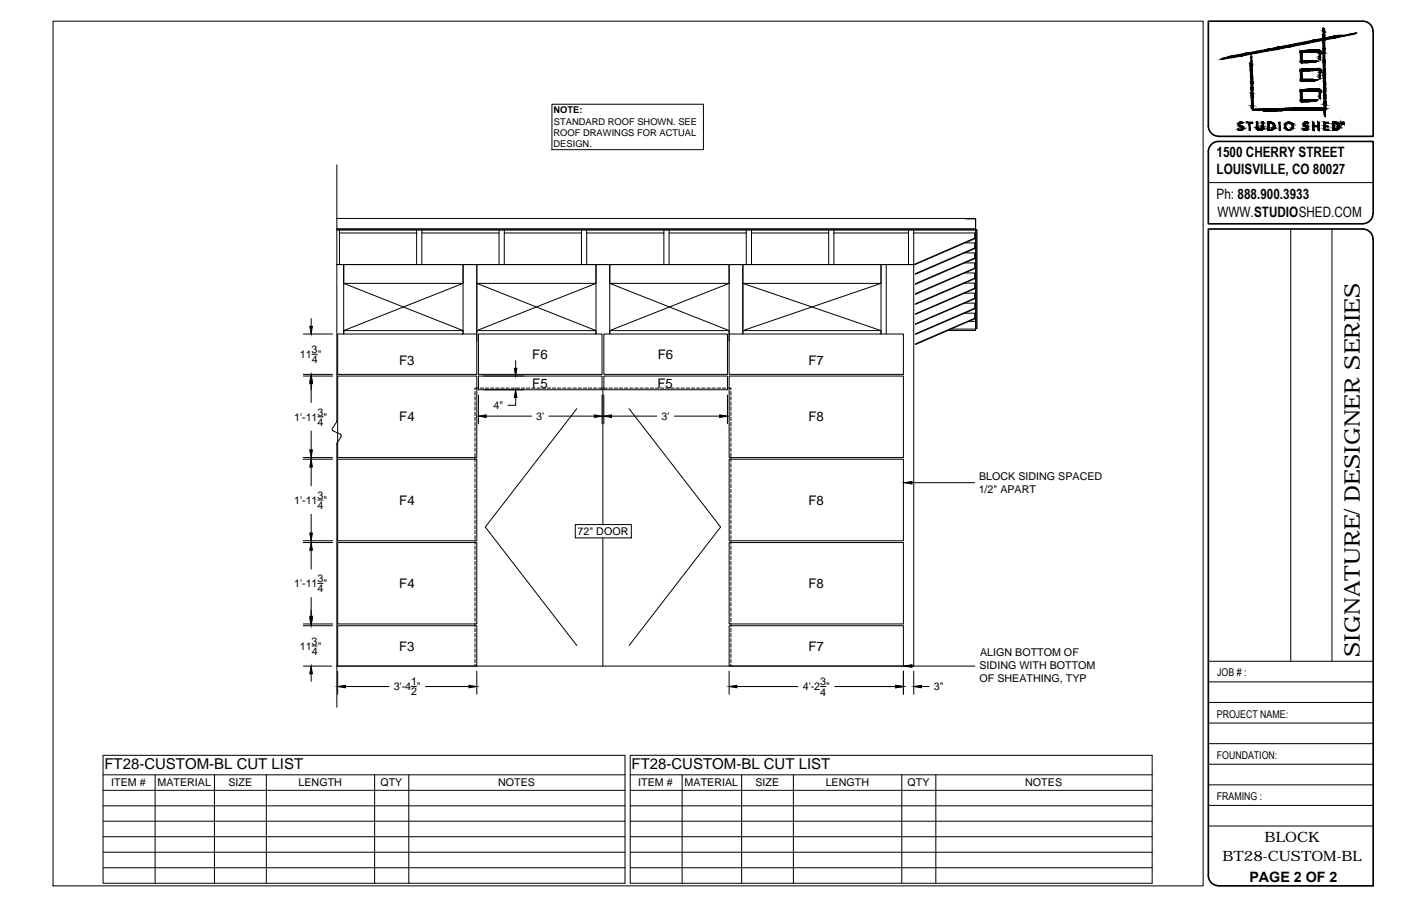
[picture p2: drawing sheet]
<svg xmlns="http://www.w3.org/2000/svg" width="432mm" height="279mm" viewBox="0 0 432 279" stroke-linecap="round" stroke-linejoin="round" font-family="sans-serif">
<!-- layer: SShed-Dims and Notes -->
<g fill="none" stroke="#000" stroke-width=".31">
<path d="M170.1 32.1h46.7v14.1h-46.7zM103.8 50.8v79l-1.4 2.6 .2 .4 2.3 1.1M95.9 98.2v2.4M93.5 116h9M93.5 115.5h9M93.5 103h9M95.9 117.8v6.3M96.2 109.2h1.6M104.1 116h42.9v25.1h-42.9zM104.1 103h42.9v12.5h-42.9zM147.5 103h38.1v12.5h-38.1zM147.5 116h38.1v4.2h-38.1z"/>
<path d="M149.1 116h12.2M158.9 111.2v2.4M186.1 103h38.1v12.5h-38.1zM186.1 116h38.1v4.2h-38.1zM224.7 116h53.7v25.1h-53.7zM224.7 103h53.7v12.5h-53.7zM95.9 132.9v5.8M97.9 128.5h1.7M103.9 136.6l-.1 81.5M104.9 133.9l.3 .6-1.3 2.2M147.5 121.8v8.9M149.1 120.2h12.2"/>
<path d="M149.8 128.3h14M158.9 122.6v2.4h-2.3M169.2 128.3h14M185.6 121.8v8.9M186.1 121.8v8.9M188.5 128.3h14M207.8 128.3h14M224.2 121.8v8.9M93.5 141.6h9M93.5 141.1h9M95.9 144v5.8M95.9 158.6v5.8"/>
<path d="M97.9 154.2h1.7M104.1 141.6h42.9v25.2h-42.9zM224.7 141.6h53.7v25.2h-53.7zM93.5 167.3h9M93.5 166.8h9M95.9 169.7v5.8M97.9 179.9h1.7M104.1 167.3h42.9v25.1h-42.9zM177.3 161.8h17.3v4.1h-17.3zM224.7 167.3h53.7v25.1h-53.7zM93.5 193h9M93.5 192.4h9"/>
<path d="M95.9 184.2v6.4M96.2 199.2h1.6M104.1 193h42.9v12.4h-42.9zM224.7 193h53.7v12.4h-53.7zM93.5 205.4h8.7M95.9 207.8v2.4M104.1 207v7.1M106.4 211.7h13.5M126.8 211.7h1.6M131.1 211.7h13.4M147 207v7.1M224.7 207v7.1"/>
<path d="M227.1 211.7h18.8M252.9 211.7h1.6M257.3 211.7h18.8M278.4 207v7.1M281.6 207v7.1M284 211.7h2.4M31.8 232.9h160.8v39.5h-160.8zM31.8 238.9h160.8M47.8 238.9v33.5M66.1 238.9v33.5M82.1 238.9v33.5M115.5 238.9v33.5"/>
<path d="M126 238.9v33.5M194.2 232.9h160.9v39.5h-160.9zM194.2 238.9h160.9M210.2 238.9v33.5M228.6 238.9v33.5M244.5 238.9v33.5M277.9 238.9v33.5M288.4 238.9v33.5M31.8 243.7h160.8M31.8 248.5h160.8M31.8 253.3h160.8M31.8 258h160.8"/>
<path d="M194.2 243.7h160.9M194.2 248.5h160.9M194.2 253.3h160.9M194.2 258h160.9M31.8 262.8h160.8M31.8 267.6h160.8M194.2 262.8h160.9M194.2 267.6h160.9"/>
</g>
<!-- layer: SShed-Hatch -->
<g fill="none" stroke="#000" stroke-width=".31">
<path d="M103.8 70.8l196.9 .1M103.8 67.4l196.9 .1M103.8 70.5h196.9M103.8 70.9h.8M104.6 71.9h23.8v9.7M104.6 70.9v10.7M104.6 70.9h25.4M128.4 70.9v1M130 71.9h23.8v9.7h1.6M130 70.9v10.7M130 70.9h25.4M153.8 70.9v1"/>
<path d="M155.4 70.9v10.7M155.4 70.9h25.4M155.4 71.9h23.8M179.2 71.9v9.7h-23.8M179.2 70.9v1M180.8 71.9h23.8v9.7h1.6M180.8 70.9v10.7M180.8 70.9h25.4M204.6 70.9v1M206.2 71.9h23.8v9.7M206.2 70.9v10.7M206.2 70.9h25.4"/>
<path d="M230 70.9v1M231.6 70.9v10.7M231.6 70.9h25.4M231.6 71.9h23.8M255.4 71.9v9.7h-23.8M255.4 70.9v1M257 70.9h24.6M257 71.9h23M257 70.9v10.7M280 71.9v9.7h1.6v-9.7M280 70.9v1M281.6 71.9h18.8v1.7l-18.5 8"/>
<path d="M281.6 70.9v1M281.6 70.9h19.1M297.3 78h3.1v1.8l-18.3 7.9M297.4 74.9h3v1.8l-18.3 7.9M300.4 79.6l-18.3 7.9M300.4 76.5l-18.3 7.9M300.4 73.4l-18.8 8.2M300.7 70.6l.4 .4M300.7 67.5l-3.2-.1h3.2v3.2l.4 .4M300.7 67.5v3.3M300.7 70.9v30.1M301 71v30.4"/>
<path d="M301.1 71v30.3l-.4-.3M105.9 81.6h36.8v5.8h-36.8zM105.9 87.4l36.8 14.6M142.7 87.4l-36.8 14.6M147 81.6h36.7v5.8h-36.7zM147 87.6v13.8M147 87.4l36.7 14.6M153.8 81.6h-50h2.1v21.4v-1h36.8v1v-21.4h4.3v23.5M179.2 81.6h25.4M183.7 87.4l-36.7 14.6M187.9 81.6h36.8v5.8h-36.8zM187.9 87.4l36.8 14.6"/>
<path d="M206.2 81.6h25.4M224.7 87.4l-36.8 14.6M229 81.6h42.5v5.8h-42.5zM229 87.4l42.5 14.6M229 87.6v13.8M255.4 81.6h24.6M271.5 87.4l-42.5 14.6M273.1 81.6v21.4M297.3 93.5h3.1v1.8l-18.3 7.8M297.3 84.2h3.1v1.8l-18.3 7.9M297.3 81.1h3.1v1.8l-18.3 7.9M297.3 87.3h3.1v1.7l-18.3 8"/>
<path d="M297.3 90.4h3.1v1.7l-18.3 7.9M297.3 96.6h3.1v1.8l-1.8 .7M298.6 99.1l-6.4 2.8M298.6 99.1h2.1M300.4 95.1l-18.3 7.9M300.4 85.8l-18.3 7.9M300.4 82.7l-18.3 7.9M300.4 88.9l-18.3 7.9M300.4 92l-18.3 7.9M300.4 98.1l-18.3 8M147 103v-1h36.7v1v-21.4h4.2v21.4v-1h36.8v1M147.5 119.7h-1.1v.5"/>
<path d="M148 119.7h1.1M149.6 119.7h1M151.2 119.7h1M152.8 119.7h1M154.4 119.7h1M155.9 119.7h1.1M157.5 119.7h1.1M159.1 119.7h1.1M160.7 119.7h1.1M162.3 119.7h1M163.9 119.7h1M165.5 119.7h1"/>
<path d="M167.1 119.7h1M168.6 119.7h1.1M170.2 119.7h1.1M171.8 119.7h1.1M173.4 119.7h1.1M175 119.7h1M176.6 119.7h1M178.2 119.7h1M179.8 119.7h1M181.3 119.7h1.1M182.9 119.7h1.1M184.5 119.7h1.1"/>
<path d="M185.8 119.7v42.1M186.1 119.7h1.1M187.7 119.7h1M189.3 119.7h1M190.9 119.7h1M192.5 119.7h1M194 119.7h1.1M195.6 119.7h1.1M197.2 119.7h1.1M198.8 119.7h1.1M200.4 119.7h1M202 119.7h1"/>
<path d="M203.6 119.7h1M205.2 119.7h1M206.7 119.7h1.1M208.3 119.7h1.1M209.9 119.7h1.1M211.5 119.7h1.1M213.1 119.7h1M214.7 119.7h1M216.3 119.7h1M217.9 119.7h1M219.4 119.7h1.1M221 119.7h1.1"/>
<path d="M222.6 119.7h1.1M224.2 119.7h1.1v.5M224.7 105.1v-23.5h4.3v21.4v-1h42.5v1v-21.4h10.1v123.8h-177.8M292.2 101.9l-10.1 4.4M293.1 101.5h7.6M300.7 101v.9h-8.5M146.4 120.7v1.1M146.4 122.3v1.1M146.4 123.9v1.1M146.4 125.5v1M146.4 127.1v1.1M146.4 128.7v1"/>
<path d="M146.4 130.3v1M146.4 131.8v1.1M146.4 133.4v1.1M146.4 135v1.1M146.4 136.6v1.1M146.4 138.2v1M146.4 139.8v1.1M177.8 126l-28.2 36.5 28.2 36.6M193.9 126l28.2 36.5-28.2 36.6M225.3 120.7v1.1M225.3 122.3v1.1M225.3 123.9v1.1"/>
<path d="M225.3 125.5v1M225.3 127.1v1.1M225.3 128.7v1M225.3 130.3v1M225.3 131.8v1.1M225.3 133.4v1.1M225.3 135v1.1M225.3 136.6v1.1M225.3 138.2v1M225.3 139.8v1.1M146.4 141.4v1M146.4 143v1"/>
<path d="M146.4 144.5v1.1M146.4 146.1v1.1M146.4 147.7v1.1M146.4 149.3v1.1M146.4 150.9v1M146.4 152.5v1.1M146.4 154.1v1M146.4 155.7v1M146.4 157.2v1.1M146.4 158.8v1.1M225.3 141.4v1M225.3 143v1"/>
<path d="M225.3 144.5v1.1M225.3 146.1v1.1M225.3 147.7v1.1M225.3 149.3v1.1M225.3 150.9v1M225.3 152.5v1.1M225.3 154.1v1M225.3 155.7v1M225.3 157.2v1.1M225.3 158.8v1.1M146.4 160.4v1.1M146.4 162v1.1"/>
<path d="M146.4 163.6v1M146.4 165.2v1.1M146.4 166.8v1M146.4 168.4v1M146.4 169.9v1.1M146.4 171.5v1.1M146.4 173.1v1.1M146.4 174.7v1.1M146.4 176.3v1M146.4 177.9v1.1M146.4 179.5v1M185.8 165.9v39.5"/>
<path d="M225.3 160.4v1.1M225.3 162v1.1M225.3 163.6v1M225.3 165.2v1.1M225.3 166.8v1M225.3 168.4v1M225.3 169.9v1.1M225.3 171.5v1.1M225.3 173.1v1.1M225.3 174.7v1.1M225.3 176.3v1M225.3 177.9v1.1"/>
<path d="M225.3 179.5v1M146.4 181.1v1M146.4 182.6v1.1M146.4 184.2v1.1M146.4 185.8v1.1M146.4 187.4v1.1M146.4 189v1M146.4 190.6v1.1M146.4 192.2v1M146.4 193.8v1M146.4 195.3v1.1M146.4 196.9v1.1"/>
<path d="M146.4 198.5v1.1M225.3 181.1v1M225.3 182.6v1.1M225.3 184.2v1.1M225.3 185.8v1.1M225.3 187.4v1.1M225.3 189v1M225.3 190.6v1.1M225.3 192.2v1M225.3 193.8v1M225.3 195.3v1.1M225.3 196.9v1.1"/>
<path d="M225.3 198.5v1.1M146.4 200.1v1.1M146.4 201.7v1M146.4 203.3v1.1M146.4 204.9v.5M225.3 200.1v1.1M225.3 201.7v1M225.3 203.3v1.1M225.3 204.9v.5"/>
</g>
<!-- layer: SShed-Dims and Notes -->
<g fill="#000" stroke="#000" stroke-width=".31">
<path d="M95.9 116l.4 2.3h-.8zM95.9 115.5l.4 2.3h-.8zM95.5 100.6h.8l-.4 2.4zM158.5 113.6h.8l-.4 2.4zM95.5 138.7h.8l-.4 2.4zM147.5 128.3l2.3-.4v.8zM158.9 120.2l.4 2.4h-.8zM183.2 127.9l2.4 .4-2.4 .4zM186.1 128.3l2.4-.4v.8zM221.8 127.9l2.4 .4-2.4 .4zM95.9 141.6l.4 2.4h-.8zM95.9 167.3l.4 2.4h-.8z"/>
<path d="M95.5 164.4h.8l-.4 2.4zM95.5 190.6h.8l-.4 2.4zM95.5 190h.8l-.4 2.4zM95.9 205.4l.4 2.4h-.8zM104.1 211.7l2.3-.4v.8zM144.5 211.3l2.5 .4-2.5 .4zM224.7 211.7l2.4-.4v.8zM276.1 211.3l2.3 .4-2.3 .4zM281.6 211.7l2.4-.4v.8z"/>
</g>
<!-- layer: SShed-Siding BLOCK -->
<path d="M278.7 148.9l2.4-.4v.8zM278.7 205.4l2.4-.4v.8z" fill="#000" stroke="#000" stroke-width=".31"/>
<path d="M281.1 148.9h19.3M281.1 205.4h19.4" fill="none" stroke="#000" stroke-width=".31"/>
<!-- layer: SShed-Titleblock -->
<g fill="none" stroke="#000" stroke-width=".31">
<path d="M16.4 6.5h354.4v266.7h-354.4zM372.4 56.3h50.8M397.8 70.6v133.3M410.5 70.6v133.3M372.4 203.9h50.8M372.4 210.3h50.8M372.4 216.6h50.8M372.4 229.3h50.8M372.4 235.7h50.8M372.4 223h50.8M372.4 248.4h50.8M372.4 242h50.8"/>
<path d="M372.4 254.7h50.8"/>
</g>
<path d="M423.2 9.7a3.2 3.2 0 0 0-3.2-3.2h-47.6v32.4M423.2 9.7v32.4h-47.6M372.4 38.9a3.2 3.2 0 0 0 3.2 3.1M375.6 43.6a3.2 3.2 0 0 0-3.2 3.2v22.2h47.6M375.6 43.6h47.6v22.2M423.2 73.8a3.2 3.2 0 0 0-3.2-3.2h-47.6v199.4a3.2 3.2 0 0 0 3.2 3.1M423.2 65.8a3.2 3.2 0 0 1-3.2 3.2M423.2 73.8v199.4h-47.6" fill="none" stroke="#000" stroke-width=".51"/>
<g fill="#000" stroke="#000" stroke-width=".31">
<path d="M376.3 18.3h.2zM377.2 17.9h.5zM378 17.8h2l-2.2 .2zM401 19.3h.9zM401.9 19.3h1.3zM401.4 18.8h3.5zM405.7 18.9l.5-.1zM404 15.5h2.8zM406.7 18.3l.2 .1zM407 16h.2zM412.1 10.9h.4zM413.5 10.9h.2z"/>
<path d="M417.8 10.2h.2zM381.6 39.7l.1 .1zM381.9 37.8h1.1zM382.7 37.9h.2zM382.7 39.3h.4zM388.6 34.1h1zM389.5 34.2h3.2zM391.9 39.8h.6zM396.5 40h1.6l-.3 .1zM396.8 37.7h1zM401 25h.9zM401 31.3h.9z"/>
<path d="M401.9 37.8h1.2zM401.9 25h1.3zM401.9 31.3h1.3zM402 37.8h1.1zM402.3 37.6h.5zM402.8 38.1h.2zM401.4 24.5h3.5zM401.4 30.8h3.5zM405.7 24.6l.5-.1zM405.7 30.9l.5-.1zM406.5 24h.4zM404 21.2h2.8z"/>
<path d="M404 27.5h2.8zM406.7 24l.2 .1zM406.7 30.4h.2zM403.5 33.3h4.1zM407 21.7h.2zM407 28h.2zM408.4 32.5l.1 .4zM408.6 32.1l.1 .1zM411.8 38.1h.8zM411.8 39.8h.8zM411.9 38.2h.8zM412.2 38.4h.6z"/>
<path d="M413.7 38h.1zM381.9 40.2h.6zM381.9 40.2h.4zM388.1 40.2h.4zM388.1 40.2h.2zM402.3 40.2h.1z"/>
<path d="M376.3 18.3l.7-.2zM376.5 18.3l.6-.2z"/>
<path d="M376.9 18h.5zM377.2 17.9h.3z"/>
<path d="M376.9 18l.2 .1zM376.9 18h.4z"/>
<path d="M376.9 18h.4zM376.9 18h.5z"/>
<path d="M378 17.8h2zM378.1 17.7h2.4z"/>
<path d="M377.4 18h.4l.2-.2zM377.4 18h.4z"/>
<path d="M378.1 17.7h2.4l-1.9-.3zM378.6 17.4h3.4l-1.5 .3z"/>
<path d="M378.6 17.4h3.4l-2.5-.2zM379.5 17.2h3.4l-.9 .2z"/>
<path d="M379.5 17.2h3.4l.8-.8zM382.9 17.2l.8-.8h3.4z"/>
<path d="M383.7 16.4h3.4l.1-.6zM387.2 15.8h3.1l-3.2 .6z"/>
<path d="M385.6 17.6l-.1 1.4h.3zM385.6 17.6h.2v1.4z"/>
<path d="M385.5 19v.5h.3zM385.5 19h.3v.5z"/>
<path d="M385.5 19.5v.2h.4zM385.5 19.5h.4v.2z"/>
<path d="M385.6 17.2v.4h.2zM385.6 17.2l.2 .4z"/>
<path d="M385.5 19.5h.4zM385.5 19.5h.4z"/>
<path d="M387.2 15.8h3.1l-.3-.5zM390 15.3h3.3l-3 .5z"/>
<path d="M390 15.3h3.3l-1.6-.3zM391.7 15h3.4l-1.8 .3z"/>
<path d="M391.7 15h3.4l-1.1-.5zM394 14.5h3.4l-2.3 .5z"/>
<path d="M394 14.5h3.4zM394.6 14.4h3.6z"/>
<path d="M394.6 14.4h3.6l1.3-1zM398.2 14.4l1.3-1h3.3z"/>
<path d="M399.5 13.4h3.3l1.5-.9zM402.8 13.4l1.5-.9h3.4z"/>
<path d="M400.7 15.8h6.5l-6.2-.2zM401 15.6h5.9l.3 .2z"/>
<path d="M400.7 15.8h6.5zM400.7 15.8h6.5z"/>
<path d="M400.7 15.8l6.5 .1zM400.7 15.8l6.5 .1z"/>
<path d="M400.7 15.9l6.3 .1zM400.7 15.9l6.3 .1z"/>
<path d="M400.7 16l4.1 .1zM400.7 16h5.9z"/>
<path d="M400.7 16.1h3zM400.7 16.1h4.1z"/>
<path d="M400.7 16.1l1.1 .1zM400.7 16.1h3z"/>
<path d="M400.7 16.2h.7zM400.7 16.2h1.1z"/>
<path d="M400.7 16.2l.1 2.5h.6zM400.7 16.2h.7v2.5z"/>
<path d="M400.8 18.7l.6 .1zM400.8 18.7l.6 .1z"/>
<path d="M400.8 18.8h4.4zM400.8 18.8h4.4z"/>
<path d="M400.8 18.8l4.9 .1zM400.8 18.8l4.9 .1z"/>
<path d="M400.8 18.9h5.4zM400.8 18.9h5.4z"/>
<path d="M400.8 18.9h5.2zM400.8 18.9h5.4z"/>
<path d="M400.8 18.9l5.1 .1zM400.8 18.9h5.2z"/>
<path d="M400.8 19h5zM400.8 19h5.1z"/>
<path d="M400.8 19l4.7 .1zM400.8 19h5z"/>
<path d="M400.8 19.1h4.6zM400.8 19.1h4.7z"/>
<path d="M400.8 19.1l4.5 .1zM400.8 19.1h4.6z"/>
<path d="M400.9 19.2l4.3 .1zM400.9 19.2h4.4z"/>
<path d="M400.9 19.3h2.3zM400.9 19.3h2.9z"/>
<path d="M401 19.3l.5 .1zM401 19.4h.5z"/>
<path d="M401 15.6h5.9zM402.2 15.6h4.7z"/>
<path d="M402.2 15.6h4.7zM403.1 15.5l3.8 .1z"/>
<path d="M400.9 19.3h2.9zM400.9 19.3h4.3z"/>
<path d="M404.3 12.5h4zM404.7 12.4l3.6 .1z"/>
<path d="M404.7 12.4h3.6zM405 12.3l3.3 .1z"/>
<path d="M405 12.3h3.3l-.6-.5zM407.7 11.8h3.3l-2.7 .5z"/>
<path d="M406.5 17.6h.4zM406.6 17.5l.3 .1z"/>
<path d="M406.5 17.6v.7h.4zM406.5 17.6h.4v.7z"/>
<path d="M406.6 16v.6h.4zM406.6 16h.4v.6z"/>
<path d="M406.6 16.6l.3 .1zM406.6 16.6h.4z"/>
<path d="M406.6 16.7v.8h.3zM406.6 16.7h.3v.8z"/>
<path d="M406.5 18.3h.4zM406.5 18.3h.4z"/>
<path d="M407 15.9l.2 .1zM407 15.9l.2 .1z"/>
<path d="M407.7 10.7v.3h.6zM407.7 10.7h.6v.3z"/>
<path d="M407.7 11v.7h.6zM407.7 11h.6v.7z"/>
<path d="M407.7 11.7l3.3 .1zM407.7 11.7h4z"/>
<path d="M407.8 9.8l-.1 .9h.6zM407.8 9.8h.5v.9z"/>
<path d="M407.7 12.5v2.7h.7zM407.7 12.5h.6l.1 2.7z"/>
<path d="M407.7 15.2l.1 1h.5zM407.7 15.2h.7l-.1 1z"/>
<path d="M407.8 16.2v.2h.5zM407.8 16.2h.5v.2z"/>
<path d="M407.8 16.4v2.6h.6zM407.8 16.4h.5l.1 2.6z"/>
<path d="M407.9 9l-.1 .2h.3zM407.9 9l.2 .2z"/>
<path d="M407.8 9.2v.3h.3zM407.8 9.2l.3 .3z"/>
<path d="M407.8 9.5l.3 .1zM407.8 9.5l.3 .1z"/>
<path d="M407.8 9.6v.2h.5zM407.8 9.6l.5 .2z"/>
<path d="M407.9 8.7l.2 .2zM407.9 8.7l.2 .2z"/>
<path d="M407.9 8.9l.2 .1zM407.9 8.9l.2 .1z"/>
<path d="M408.3 11.7h3.4zM409 11.6h3.4z"/>
<path d="M409 11.6h1l-.1-.2zM409.9 11.4h.5l-.4 .2z"/>
<path d="M409.9 11.4l1.8-.4zM410.4 11.4l1.9-.4z"/>
<path d="M410 11.6h2.4zM410.3 11.5h2.3z"/>
<path d="M410.3 11.5h2.3zM410.7 11.4h2z"/>
<path d="M410.7 11.4h2l-.3-.3zM412.4 11.1h2l-1.7 .3z"/>
<path d="M411.7 11h.6zM412.1 10.9h.3z"/>
<path d="M412.4 11.1h2l-1.2-.2zM413.2 10.9h2l-.8 .2z"/>
<path d="M413.2 10.9h.5zM413.5 10.9h.2z"/>
<path d="M413.7 10.9h1.5l.7-.3zM415.2 10.9l.7-.3h1.5z"/>
<path d="M415.9 10.6h1.5l-.2-.3zM417.2 10.3h.7l-.5 .3z"/>
<path d="M417.2 10.3h.7zM417.8 10.2h.2z"/>
<path d="M381.6 39.8h.2zM381.6 39.8h.2z"/>
<path d="M381.6 39.8l.3 .1zM381.6 39.8l.3 .1z"/>
<path d="M381.6 39.9h.4zM381.6 39.9h.4z"/>
<path d="M381.6 39.9l.7 .1zM381.6 39.9l.7 .1z"/>
<path d="M381.7 38.1l.3 .1zM381.7 38.1h.3z"/>
<path d="M381.6 38.2h.3zM381.6 38.2h.4z"/>
<path d="M381.7 38l.3 .1zM381.7 38h.4z"/>
<path d="M381.6 38.3l.1 .2h.3zM381.6 38.3h.4v.2z"/>
<path d="M381.7 38.5h.4zM381.7 38.5h.4z"/>
<path d="M381.7 38h.4zM381.8 37.9h.4z"/>
<path d="M381.7 38.5l.4 .1zM381.7 38.5l.4 .1z"/>
<path d="M381.8 37.9h.4zM381.8 37.9h.5z"/>
<path d="M381.7 38.6l.6 .1zM381.7 38.6l.6 .1z"/>
<path d="M381.9 37.8l1 .1zM381.9 37.8h1.1z"/>
<path d="M381.8 38.7h.6zM381.8 38.7h.6z"/>
<path d="M381.8 38.7h.7zM381.8 38.7h.7zM381.8 38.7h.7zM381.8 38.7h.7zM381.8 38.7h.7zM381.8 38.7h.7z"/>
<path d="M381.9 37.8h1.1zM381.9 37.8h1.1zM382 37.7l1 .1z"/>
<path d="M381.6 39.9h.3zM381.6 39.9h.3z"/>
<path d="M381.6 39.9h.3zM381.6 39.9h.3z"/>
<path d="M382 37.7h.9zM382.1 37.7h.8z"/>
<path d="M381.6 38.3h.4zM381.6 38.3h.4zM381.6 38.2l.4 .1zM381.6 38.2l.4 .1z"/>
<path d="M381.9 38.8h.8zM381.9 38.8h.8z"/>
<path d="M381.7 38h.4zM381.7 38h.4z"/>
<path d="M381.7 38h.4zM381.7 38h.4zM381.7 38h.4zM381.7 38h.4z"/>
<path d="M381.7 38.5h.4zM381.7 38.5h.4z"/>
<path d="M382 38.8l.8 .1zM382 38.8l.8 .1z"/>
<path d="M382.2 37.7h.5zM382.2 37.6l.5 .1z"/>
<path d="M381.6 39.9h.6zM381.6 39.9h.6z"/>
<path d="M382.2 37.6h.5zM382.4 37.6h.3z"/>
<path d="M382.1 38.9l.8 .1zM382.1 38.9l.8 .1z"/>
<path d="M382.2 39h.7zM382.3 39h.6zM382.3 39h.6z"/>
<path d="M382.2 39h.7zM382.2 39h.7zM382.2 39h.7z"/>
<path d="M382.3 40h.7zM382.4 39.9l.6 .1z"/>
<path d="M381.8 37.9h.5zM381.8 37.9h.6z"/>
<path d="M381.8 37.9h.6zM381.8 37.9h.6z"/>
<path d="M382.4 39.9h.6zM382.6 39.9h.4z"/>
<path d="M381.8 38.7h.6zM381.8 38.7h.6z"/>
<path d="M382.3 39h.7zM382.3 39h.7z"/>
<path d="M382.4 37.9h.5zM382.4 37.9h.5z"/>
<path d="M381.9 38.8h.7zM381.9 38.8h.7zM381.8 38.7l.8 .1zM381.8 38.7l.8 .1z"/>
<path d="M382.6 39.9h.4zM382.7 39.8h.3z"/>
<path d="M382.5 37.9h.4zM382.5 37.9h.4z"/>
<path d="M382.6 39.2h.4zM382.6 39.2h.4z"/>
<path d="M382.7 39.8h.3zM382.8 39.7h.3z"/>
<path d="M382.7 37.9h.2zM382.6 37.9h.3zM382.6 37.9h.3z"/>
<path d="M382.7 37.9h.2zM382.7 37.9h.2z"/>
<path d="M381.9 38.8h.8zM381.9 38.8h.8zM381.9 38.8h.8zM381.9 38.8h.8z"/>
<path d="M382.7 39.3h.4zM382.7 39.2l.4 .1zM382.7 39.2l.4 .1z"/>
<path d="M382.1 37.7h.7zM382.1 37.7h.7zM382.1 37.7h.7zM382.2 37.7h.6z"/>
<path d="M382.7 39.3l.4 .1zM382.7 39.3l.4 .1z"/>
<path d="M382.8 39.5l.3 .1zM382.8 39.5l.3 .1z"/>
<path d="M382.8 39.6l.3 .1zM382.8 39.6h.3z"/>
<path d="M382.7 37.9l.2 .1zM382.7 37.9l.2 .1z"/>
<path d="M381.9 37.8h1.1zM381.9 37.8h1.1zM381.9 37.8h1.1zM381.9 37.8h1.1z"/>
<path d="M382.3 39h.7zM382.3 39h.7zM382.3 39h.7zM382.3 39h.7z"/>
<path d="M382.5 39h.5zM382.5 39h.5z"/>
<path d="M382.6 39.2h.4zM382.6 39.2h.4zM382.5 39l.5 .2zM382.5 39l.5 .2z"/>
<path d="M382.7 39.8h.3zM382.7 39.8h.3zM382.7 39.8h.3zM382.7 39.8h.3z"/>
<path d="M382.7 39.2h.4zM382.7 39.2h.4zM382.7 39.2h.4zM382.7 39.2h.4z"/>
<path d="M382.8 39.5h.3zM382.8 39.5h.3zM382.8 39.5h.3zM382.8 39.5h.3zM382.8 39.4l.3 .1zM382.8 39.4l.3 .1z"/>
<path d="M384.1 37.6v.3h2zM384.1 37.6h2v.3z"/>
<path d="M385.3 19.7v.6h.7zM385.3 19.7h.6l.1 .6z"/>
<path d="M385.3 20.3v1.3h.7zM385.3 20.3h.7v1.3z"/>
<path d="M385.3 21.6l.1 2.1h.7zM385.3 21.6h.7l.1 2.1z"/>
<path d="M385.4 23.7l.7 .1zM385.4 23.7l.7 .1z"/>
<path d="M385.4 23.8l.1 1.4h.7zM385.4 23.8h.7l.1 1.4z"/>
<path d="M385.5 25.2v.4h.7zM385.5 25.2h.7v.4z"/>
<path d="M385.5 25.6v1.5h.7zM385.5 25.6h.7v1.5z"/>
<path d="M385.5 27.1l.1 .6h.6zM385.5 27.1h.7v.6z"/>
<path d="M385.6 27.7v1h.5zM385.6 27.7h.6l-.1 1z"/>
<path d="M385.6 28.7v.2h.6zM385.6 28.7h.5l.1 .2z"/>
<path d="M385.7 29.5l-.1 .4h.7zM385.7 29.5h.5l.1 .4z"/>
<path d="M385.6 28.9l.1 .6h.5zM385.6 28.9h.6v.6z"/>
<path d="M385.6 29.9l.1 2.6h.6zM385.6 29.9h.7v2.6z"/>
<path d="M385.7 32.5l.6 .2zM385.7 32.5h.6z"/>
<path d="M385.7 32.7v.5h.5zM385.7 32.7h.6l-.1 .5z"/>
<path d="M385.7 33.2l.5 .3zM385.7 33.2h.5v.3z"/>
<path d="M385.9 33.5l.3 .1zM385.9 33.5l.3 .1z"/>
<path d="M386.1 33.9h15.7zM386.2 33.9h16.2z"/>
<path d="M386.2 33.9h16.2zM386.2 33.9h17.4z"/>
<path d="M386.2 33.9h17.4zM386.3 33.9h21.8z"/>
<path d="M386.1 33.9l14.1 .1zM386.1 33.9h15.7z"/>
<path d="M386.3 33.9h22.1zM386.6 33.8l21.8 .1z"/>
<path d="M386.6 33.8h21.8zM386.7 33.7h21.7z"/>
<path d="M386.7 33.7h21.7zM387.9 33.7h20.6z"/>
<path d="M387.3 37.6l.3 .1zM387.3 37.6l.3 .1z"/>
<path d="M387.3 37.7h.3zM387.3 37.7h.3z"/>
<path d="M387.3 37.7l.3 .2zM387.3 37.7l.3 .2z"/>
<path d="M387.3 37.9h.3zM387.3 37.9h.3z"/>
<path d="M387.3 37.9v.3h.3zM387.3 37.9h.3v.3z"/>
<path d="M387.3 38.2v.4h.3zM387.3 38.2h.3v.4z"/>
<path d="M387.3 38.6v.3h.3zM387.3 38.6h.3v.3z"/>
<path d="M387.3 38.9h.3zM387.3 38.9h.3z"/>
<path d="M387.3 38.9v.2h.3zM387.3 38.9h.3v.2z"/>
<path d="M387.3 39.1l.3 .1zM387.3 39.1l.3 .1z"/>
<path d="M387.3 39.2l.3 .1zM387.3 39.2l.3 .1z"/>
<path d="M387.3 39.3h.3zM387.3 39.3h.3zM387.3 39.3h.3zM387.3 39.3h.3z"/>
<path d="M387.3 39.3h.3zM387.3 39.3h.3z"/>
<path d="M387.3 39.3h.3zM387.3 39.3h.3z"/>
<path d="M387.3 39.3l.4 .1zM387.3 39.3l.4 .1z"/>
<path d="M387.3 39.4l.4 .2zM387.3 39.4l.4 .2z"/>
<path d="M387.3 39.6l.4 .1zM387.3 39.6l.4 .1z"/>
<path d="M387.4 39.7h.3zM387.4 39.7h.3z"/>
<path d="M387.4 39.7h.3zM387.4 39.7h.3z"/>
<path d="M387.4 39.7h.3zM387.4 39.7h.3z"/>
<path d="M387.4 39.7l.4 .1zM387.4 39.7l.4 .1z"/>
<path d="M387.4 39.8h.5zM387.4 39.8h.5z"/>
<path d="M387.4 39.8l.6 .1zM387.4 39.8l.6 .1z"/>
<path d="M387.5 39.9l.8 .1zM387.5 39.9l.8 .1z"/>
<path d="M387.5 40h1.6zM387.5 40h1.6z"/>
<path d="M387.9 33.7h20.6zM389.3 33.7h19.2z"/>
<path d="M388.5 39.9h.6zM388.6 39.9h.5z"/>
<path d="M388.5 34l8.3 .1zM388.5 34h11.7z"/>
<path d="M388.6 39.9h.5zM388.8 39.8h.4z"/>
<path d="M388.8 39.8h.4zM388.8 39.8h.4z"/>
<path d="M388.8 39.8h.4zM388.9 39.7h.4z"/>
<path d="M388.9 39.7h.4zM388.9 39.7h.4z"/>
<path d="M388.9 39.7h.4zM388.9 39.7h.4z"/>
<path d="M389 39.6l.3 .1zM389 39.6h.3z"/>
<path d="M389 39.3l.4 .2zM389 39.3l.4 .2z"/>
<path d="M389 39.5l.3 .1zM389 39.5h.4z"/>
<path d="M389 37.6h.4zM389 37.6h.4zM389 37.6h.4zM389 37.6h.4z"/>
<path d="M389 37.6l.4 .2zM389 37.6l.4 .2z"/>
<path d="M389 37.8h.4zM389 37.8h.4z"/>
<path d="M389 37.8v.2h.4zM389 37.8h.4v.2z"/>
<path d="M389 38l.4 .1zM389 38l.4 .1z"/>
<path d="M389 38.1v.6h.4zM389 38.1h.4v.6z"/>
<path d="M389 38.7l.4 .1zM389 38.7l.4 .1z"/>
<path d="M389 38.8v.2h.4zM389 38.8h.4v.2z"/>
<path d="M389 39l.4 .1zM389 39l.4 .1z"/>
<path d="M389 39.1l.4 .1zM389 39.1l.4 .1z"/>
<path d="M389 39.2l.4 .1zM389 39.2l.4 .1z"/>
<path d="M389 39.3h.4zM389 39.3h.4z"/>
<path d="M389 39.3h.4zM389 39.3h.4z"/>
<path d="M389 39.3h.4zM389 39.3h.4z"/>
<path d="M388.3 40h.8zM388.3 40h.8zM388.3 40h.8zM388.5 39.9l.6 .1z"/>
<path d="M389.3 33.7h19.2zM389.4 33.6h19.3z"/>
<path d="M389.4 33.6h19.3zM391.3 33.6h17.6z"/>
<path d="M389.5 34.2h3.2zM389.5 34.2h4z"/>
<path d="M389.2 34.2h1.7zM389.2 34.2h1.7z"/>
<path d="M389.6 34.1h5.6zM389.6 34.1h6.7z"/>
<path d="M389.5 34.1l4 .1zM389.5 34.1h5.7z"/>
<path d="M390.8 37.6l1 .1zM390.8 37.6l1 .1z"/>
<path d="M390.8 37.7h1.2zM390.8 37.7h1.2z"/>
<path d="M390.8 37.7l1.4 .1zM390.8 37.7l1.4 .1z"/>
<path d="M390.8 37.8l1.6 .1zM390.8 37.8l1.6 .1z"/>
<path d="M390.8 37.9h1.6zM390.8 37.9h1.6z"/>
<path d="M390.8 37.9l.3 .1zM390.8 37.9l.3 .1z"/>
<path d="M390.8 38h.3zM390.8 38h.3z"/>
<path d="M390.8 38v.2h.3zM390.8 38h.3v.2z"/>
<path d="M390.8 38.2v.4h.3zM390.8 38.2h.3v.4z"/>
<path d="M390.8 39.2v.4h.3zM390.8 39.2h.3v.4z"/>
<path d="M390.8 39.6l.3 .2zM390.8 39.6l.3 .2z"/>
<path d="M390.8 39.8l.3 .1zM390.8 39.8l.3 .1z"/>
<path d="M390.8 39.9h.3zM390.8 39.9h.3z"/>
<path d="M390.8 39.2h.3zM390.8 39.2h.3zM390.8 38.6v.6h.3zM390.8 38.6h.3v.6z"/>
<path d="M391.3 33.6h17.6zM391.8 33.5l17.1 .1z"/>
<path d="M391.4 39.9h1zM391.6 39.9h.8zM391.7 39.9h.7z"/>
<path d="M390.8 37.6h.7zM390.8 37.6h.7z"/>
<path d="M391.4 37.9h1zM391.4 37.9h1z"/>
<path d="M391.6 39.9h.8zM391.4 39.9h1zM391.4 39.9h1z"/>
<path d="M390.8 37.6h.9zM390.8 37.6h.9z"/>
<path d="M391.5 37.9l.9 .1zM391.5 37.9l.9 .1z"/>
<path d="M391.7 39.9h.7zM391.9 39.9h.6z"/>
<path d="M391.8 33.5h17.1zM396 33.4l12.9 .1z"/>
<path d="M391.8 38h.7zM391.8 38h.7z"/>
<path d="M391.9 39.8h.6zM391.9 39.8h.6zM392 39.8h.5z"/>
<path d="M391.9 39.8l.6 .1zM391.9 39.8l.6 .1z"/>
<path d="M392 39.8h.5zM392.1 39.8h.5z"/>
<path d="M390.8 37.7h1.3zM390.8 37.7h1.3z"/>
<path d="M392.1 39.8h.5zM392.1 39.7h.5z"/>
<path d="M392.1 39.7h.5zM392.2 39.7h.4z"/>
<path d="M390.8 37.8h1.4zM390.8 37.8h1.4z"/>
<path d="M392.2 38.2h.5zM392.2 38.2h.5z"/>
<path d="M392.2 39.7h.4zM392.3 39.6h.4z"/>
<path d="M392.4 39.6h.3zM392.4 39.6h.3z"/>
<path d="M392.2 38.2l.5 .1zM392.2 38.2l.5 .1z"/>
<path d="M392.3 38.3h.4zM392.3 38.3h.4z"/>
<path d="M392.4 39.5l.3 .1zM392.4 39.5h.4z"/>
<path d="M392.4 38.3l.4 .1zM392.4 38.3l.4 .1z"/>
<path d="M392.4 38.4h.4zM392.4 38.4h.4z"/>
<path d="M392.5 39.3l.3 .1zM392.5 39.3l.3 .1z"/>
<path d="M392.4 39.4h.4zM392.4 39.4h.4z"/>
<path d="M391.8 38h.7zM391.8 38h.7zM391.7 38h.8zM391.7 38h.8z"/>
<path d="M392.4 38.5h.4zM392.4 38.5h.4z"/>
<path d="M392 38h.5zM392 38h.5zM391.9 38h.6zM391.9 38h.6z"/>
<path d="M392.5 38.7v.2h.4zM392.5 38.7h.4v.2z"/>
<path d="M392.5 38.9h.4zM392.5 38.9h.4z"/>
<path d="M392.5 38.9l.4 .1zM392.5 38.9l.4 .1z"/>
<path d="M392.5 39l.4 .1zM392.5 39l.4 .1z"/>
<path d="M392.2 38.2h.5zM392.2 38.2h.5zM392 38l.7 .2zM392 38l.7 .2z"/>
<path d="M392.4 39.5h.4zM392.4 39.5h.4zM392.4 39.5h.4zM392.4 39.4l.4 .1z"/>
<path d="M392.4 38.5h.4zM392.4 38.5h.4zM392.4 38.4l.4 .1zM392.4 38.4l.4 .1z"/>
<path d="M392.5 39.3h.3zM392.5 39.3h.3zM392.5 39.1v.2h.3zM392.5 39.1h.4l-.1 .2z"/>
<path d="M392.5 38.7h.4zM392.5 38.7h.4zM392.5 38.5l.4 .2zM392.5 38.5l.4 .2z"/>
<path d="M396 38.5l-.1 .4h.4zM396 38.5h.3v.4z"/>
<path d="M395.9 38.9h.4zM395.9 38.9h.4z"/>
<path d="M396 33.4h12.9zM397 33.4h11.9z"/>
<path d="M396 38.4l.3 .1zM396 38.4h.4z"/>
<path d="M395.9 38.9l.1 .5h.3zM395.9 38.9h.4v.5z"/>
<path d="M396.2 38.2l-.2 .2h.4zM396.2 38.2h.4l-.2 .2z"/>
<path d="M396 39.4l.4 .1zM396 39.4l.4 .1z"/>
<path d="M396.2 38.2h.4l-.3-.2zM396.3 38h.6l-.3 .2z"/>
<path d="M396 39.5l.6 .2zM396 39.5l.6 .2z"/>
<path d="M396.3 37.9h.6zM396.5 37.9h.8z"/>
<path d="M396.3 37.9l.6 .1zM396.3 37.9h.6z"/>
<path d="M396.2 39.7l.1 .2h.6zM396.2 39.7l.7 .2z"/>
<path d="M396.3 39.9h.6zM396.3 39.9h.6z"/>
<path d="M389.6 34.1h6.7zM389.6 34.1h7.2z"/>
<path d="M396.5 37.9h1.6l-1.3-.2zM396.8 37.7h1l.3 .2z"/>
<path d="M396.3 39.9l1 .1zM396.3 39.9l1 .1z"/>
<path d="M396.5 40l1.3 .1zM396.8 40.1h1z"/>
<path d="M388.6 34.1h8.2zM388.6 34.1h8.2z"/>
<path d="M397 33.4h11.5zM398.3 33.4h10.2z"/>
<path d="M397.3 40h.8zM397.7 39.9h.5z"/>
<path d="M397.3 37.9h.9zM397.3 37.9h.9z"/>
<path d="M397.6 37.9l.6 .1zM397.6 37.9l.6 .1z"/>
<path d="M397.7 39.9h.5l-.3-.2zM397.9 39.7h.4l-.1 .2z"/>
<path d="M397.7 39.9h.5zM397.7 39.9h.5z"/>
<path d="M397.7 38l.7 .2zM397.7 38l.7 .2z"/>
<path d="M398.1 39.5l-.2 .2h.4zM398.1 39.5h.4l-.2 .2z"/>
<path d="M397.9 38.2l.6 .2zM397.9 38.2l.6 .2z"/>
<path d="M398.1 39.5h.4zM398.2 39.4h.3z"/>
<path d="M398.1 38.4l.4 .1zM398.1 38.4l.4 .1z"/>
<path d="M398.3 38.9l-.1 .5h.3zM398.3 38.9h.3l-.1 .5z"/>
<path d="M398.2 38.5l.1 .4h.3zM398.2 38.5h.3l.1 .4z"/>
<path d="M398.3 38.9h.3zM398.3 38.9h.3z"/>
<path d="M398.3 33.4h10.1zM401.9 33.4h6.5z"/>
<path d="M400.7 21.5h6.5l-6.2-.2zM401 21.3h5.9l.3 .2z"/>
<path d="M400.7 21.5l6.5 .1zM400.7 21.5l6.5 .1z"/>
<path d="M400.7 21.6h6.5zM400.7 21.6h6.5z"/>
<path d="M400.7 21.6l6.3 .1zM400.7 21.6l6.3 .1z"/>
<path d="M400.7 21.7h5.3zM400.7 21.7h5.9z"/>
<path d="M400.7 21.7l4.1 .1zM400.7 21.7h5.3z"/>
<path d="M400.7 21.8h3zM400.7 21.8h4.1z"/>
<path d="M400.7 21.8l1.1 .1zM400.7 21.8h3z"/>
<path d="M400.7 21.9h.7zM400.7 21.9h1.1z"/>
<path d="M400.7 27.9l6.5 .1zM400.7 27.9l6.5 .1z"/>
<path d="M400.7 28h6.3zM400.7 28h6.3z"/>
<path d="M400.7 28l4.1 .1zM400.7 28h5.3z"/>
<path d="M400.7 28.1l1.1 .1zM400.7 28.1h3z"/>
<path d="M400.7 28.2l.7 .1zM400.7 28.2h1.1z"/>
<path d="M400.7 21.9l.1 2.5h.6zM400.7 21.9h.7v2.5z"/>
<path d="M400.8 24.4l.6 .1zM400.8 24.4l.6 .1z"/>
<path d="M400.8 24.5h4.4zM400.8 24.5h4.4z"/>
<path d="M400.8 24.5l4.9 .1zM400.8 24.5l4.9 .1z"/>
<path d="M400.8 24.6h5.4zM400.8 24.6h5.4z"/>
<path d="M400.8 24.6h5.2zM400.8 24.6h5.4z"/>
<path d="M400.8 24.6l5.1 .1zM400.8 24.6h5.2z"/>
<path d="M400.8 24.7h5zM400.8 24.7h5.1z"/>
<path d="M400.8 24.7l4.7 .1zM400.8 24.7h5z"/>
<path d="M400.8 24.8l4.6 .1zM400.8 24.8h4.7z"/>
<path d="M400.7 28.3l.1 2.4h.6zM400.7 28.3h.7v2.4z"/>
<path d="M400.8 30.7l.6 .1zM400.8 30.7l.6 .1z"/>
<path d="M400.8 30.8h4.4zM400.8 30.8h4.4z"/>
<path d="M400.8 30.8l4.9 .1zM400.8 30.8l4.9 .1z"/>
<path d="M400.8 30.9h5.4zM400.8 30.9h5.4z"/>
<path d="M400.8 30.9l5.1 .1zM400.8 30.9h5.2z"/>
<path d="M400.8 31l5 .1zM400.8 31h5.1z"/>
<path d="M400.8 31.1h4.7zM400.8 31.1h5z"/>
<path d="M400.8 31.1l4.6 .1zM400.8 31.1h4.7z"/>
<path d="M400.8 24.9h4.5zM400.8 24.9h4.6z"/>
<path d="M400.8 31.2l4.5 .1zM400.8 31.2h4.6z"/>
<path d="M400.9 24.9l4.3 .1zM400.9 24.9h4.4z"/>
<path d="M400.9 31.3h4.3zM400.9 31.3h4.4z"/>
<path d="M400.9 31.3h2.9zM400.9 31.3h4.3z"/>
<path d="M400.9 25h2.3zM400.9 25h2.9z"/>
<path d="M401 25l.5 .1zM401 25.1h.5z"/>
<path d="M400.9 31.3h2.3zM400.9 31.3h2.9z"/>
<path d="M401 31.3l.5 .1zM401 31.4h.5z"/>
<path d="M401 21.3h5.9zM402.2 21.3h4.7z"/>
<path d="M401 27.6h5.9zM402.2 27.6h4.7z"/>
<path d="M401.6 39.6l.4 .2zM401.6 39.6l.4 .2z"/>
<path d="M401.7 38.2h.5zM401.7 38.2h.5z"/>
<path d="M401.7 38.2l.5 .1zM401.7 38.2l.5 .1z"/>
<path d="M401.7 38.3h.4zM401.7 38.3h.5z"/>
<path d="M401.6 39.8h.7zM401.6 39.8h.7z"/>
<path d="M401.7 39.8h1.5zM401.7 39.8h1.5z"/>
<path d="M401.7 39.8l1.4 .1zM401.7 39.8h1.5z"/>
<path d="M401.7 39.9l1.4 .1zM401.7 39.9l1.4 .1z"/>
<path d="M401.7 38.1h.6zM401.7 38.1h.6z"/>
<path d="M401.7 38.1l.5 .1zM401.7 38.1h.6z"/>
<path d="M401.7 38.2h.5zM401.7 38.2h.5z"/>
<path d="M401.7 38.5h.6zM401.7 38.5h.6z"/>
<path d="M401.8 37.9l1.2 .1zM401.8 37.9h1.3z"/>
<path d="M401.8 38h.7zM401.8 38h.7z"/>
<path d="M401.8 38.6l.9 .1zM401.8 38.6l.9 .1z"/>
<path d="M401.9 37.8h1.2zM401.9 37.8h1.2zM401.9 37.8h1.2z"/>
<path d="M401.9 37.8l1.2 .1zM401.9 37.8l1.2 .1z"/>
<path d="M401.9 33.4h6.2zM401.9 33.4h6.2z"/>
<path d="M401.9 37.8h1.2zM402 37.8h1.1zM402.1 37.7l1 .1z"/>
<path d="M401.8 38.7l1.2 .2zM401.8 38.7l1.2 .2z"/>
<path d="M401.9 38.9h1.1zM401.9 38.9h1.1z"/>
<path d="M401.9 33.4h6.2zM402.4 33.3l5.7 .1z"/>
<path d="M401.9 38.9h1.2zM401.9 38.9h1.2z"/>
<path d="M402 38.9l1.1 .1zM402 38.9l1.1 .1z"/>
<path d="M402.1 37.7h.9zM402.1 37.7h.9z"/>
<path d="M402.1 37.7h.9zM402.1 37.7h.9z"/>
<path d="M401.7 38.3h.5zM401.7 38.3h.5z"/>
<path d="M401.7 38.4h.5zM401.7 38.4h.5zM401.7 38.3l.5 .1zM401.7 38.3l.5 .1z"/>
<path d="M402.2 21.3h4.7zM403.1 21.2l3.8 .1z"/>
<path d="M402.2 27.6h4.7zM403.1 27.5l3.8 .1z"/>
<path d="M401.7 38.5h.5zM401.7 38.5h.5zM401.7 38.4l.5 .1zM401.7 38.4l.5 .1z"/>
<path d="M401.7 38.5h.6zM401.7 38.5h.6z"/>
<path d="M401.7 38.1h.6zM401.7 38.1h.7z"/>
<path d="M402.2 39l1 .1zM402.2 39l1 .1z"/>
<path d="M402.4 39.8h.8zM402.4 39.8h.8z"/>
<path d="M401.7 39.8h.7zM401.7 39.8h.7z"/>
<path d="M401.7 38.1h.7zM401.7 38.1h.7zM401.7 38.1h.7zM401.8 38h.7z"/>
<path d="M402.3 39.1h.9zM402.3 39.1h.9z"/>
<path d="M402.4 39.8h.8zM402.6 39.8h.6z"/>
<path d="M402.4 33.3h5.3zM403.5 33.3h4.2z"/>
<path d="M402.4 39.1l.8 .1zM402.4 39.1l.8 .1z"/>
<path d="M402.5 38h.5zM402.5 38h.5z"/>
<path d="M401.8 38.6h.7zM401.8 38.6h.7zM401.7 38.5l.8 .1zM401.7 38.5l.8 .1z"/>
<path d="M402.6 39.8h.6zM402.6 39.7l.6 .1z"/>
<path d="M402.6 39.3h.6zM402.6 39.3h.6z"/>
<path d="M402.7 39.3h.5zM402.7 39.3h.5z"/>
<path d="M402.7 39.3l.6 .1zM402.7 39.3l.6 .1z"/>
<path d="M402.7 39.4h.6zM402.7 39.4h.6z"/>
<path d="M402.8 39.5l.4 .1zM402.8 39.5h.5z"/>
<path d="M402.7 39.6h.5zM402.7 39.6h.5z"/>
<path d="M402.7 39.4l.6 .1zM402.7 39.4l.6 .1z"/>
<path d="M402.8 38.1h.2zM402.5 38l.5 .1zM402.5 38l.5 .1z"/>
<path d="M401.8 38.7h1zM401.8 38.7h1zM401.8 38.7h1zM401.8 38.7h1z"/>
<path d="M402.2 37.6h.7zM402.2 37.6h.7zM402.2 37.6h.7zM402.3 37.6h.6z"/>
<path d="M402.1 37.7h.8zM402.1 37.7h.8zM402.1 37.7h.8zM402.2 37.6l.7 .1z"/>
<path d="M402.8 38.1l.2 .1zM402.8 38.1l.2 .1z"/>
<path d="M401.8 37.9h1.3zM401.8 37.9h1.3zM401.8 37.9h1.3zM401.9 37.9h1.2z"/>
<path d="M402.2 39h1zM402.2 39h1zM402 39h1.2zM402 39h1.2z"/>
<path d="M402.6 39.7h.6zM402.6 39.7h.6zM402.6 39.7h.6zM402.7 39.6h.5z"/>
<path d="M402.6 39.3h.6zM402.6 39.3h.6zM402.5 39.2l.7 .1zM402.5 39.2l.7 .1z"/>
<path d="M402.8 39.5h.5zM402.8 39.5h.5zM402.8 39.5h.5zM402.8 39.5h.5z"/>
<path d="M400.7 28.1h3zM400.7 28.1h4.1z"/>
<path d="M400.9 25h2.9zM400.9 25h4.3z"/>
<path d="M404.5 37.6v1.1h.5zM404.5 37.6h.5v1.1z"/>
<path d="M404.5 38.7v.4h2.2zM404.5 38.7h2.2v.4z"/>
<path d="M400.8 30.9h5.2zM400.8 30.9h5.4z"/>
<path d="M400.7 28h5.3zM400.7 28h5.9z"/>
<path d="M406.2 37.6v1.1h.5zM406.2 37.6h.5v1.1z"/>
<path d="M406.6 23.2l.3 .1zM406.6 23.2l.3 .1z"/>
<path d="M406.5 29.6h.4zM406.6 29.6h.3z"/>
<path d="M406.5 29.6v.7h.4zM406.5 29.6h.4v.7z"/>
<path d="M406.6 21.7h.4zM406.6 21.7h.4z"/>
<path d="M406.6 21.7v.6h.4zM406.6 21.7h.4v.6z"/>
<path d="M406.6 22.3l.3 .1zM406.6 22.3h.4z"/>
<path d="M406.6 22.4v.8h.3zM406.6 22.4h.3v.8z"/>
<path d="M406.6 28h.4zM406.6 28h.4z"/>
<path d="M406.6 28v.7h.4zM406.6 28h.4v.7z"/>
<path d="M406.6 28.7h.3zM406.6 28.7h.4z"/>
<path d="M406.6 28.7v.9h.3zM406.6 28.7h.3v.9z"/>
<path d="M406.5 24h.4zM406.5 23.3v.7h.4zM406.5 23.3h.4v.7z"/>
<path d="M406.5 30.3l.4 .1zM406.5 30.3l.4 .1z"/>
<path d="M407 21.6l.2 .1zM407 21.6l.2 .1z"/>
<path d="M407 28h.2zM407 28h.2z"/>
<path d="M407 21.7h.2zM407 21.7h.2z"/>
<path d="M407 28h.2zM407 28h.2z"/>
<path d="M400.7 27.9h6.5zM400.7 27.9h6.5zM400.7 27.9h6.5l-6.2-.3zM401 27.6h5.9l.3 .3z"/>
<path d="M407.8 19v2.9h.6zM407.8 19h.6v2.9z"/>
<path d="M407.8 21.9v.6h.6zM407.8 21.9h.6v.6z"/>
<path d="M407.8 22.5v.4h.6zM407.8 22.5h.6v.4z"/>
<path d="M407.8 22.9v.6h.7zM407.8 22.9h.6l.1 .6z"/>
<path d="M407.8 23.5l.1 .7h.6zM407.8 23.5h.7v.7z"/>
<path d="M407.9 24.2v1.1h.7zM407.9 24.2h.6l.1 1.1z"/>
<path d="M407.9 25.3v.7h.7zM407.9 25.3h.7v.7z"/>
<path d="M407.9 26v1.2h.7zM407.9 26h.7v1.2z"/>
<path d="M407.9 27.2v.8h.7zM407.9 27.2h.7v.8z"/>
<path d="M407.9 28l.1 1.5h.7zM407.9 28h.7l.1 1.5z"/>
<path d="M408 37.6v.5h1.5zM408 37.6h1.5v.5z"/>
<path d="M408 38.1v.6h.5zM408 38.1h.5v.6z"/>
<path d="M408 38.7v.4h1.3zM408 38.7h1.3v.4z"/>
<path d="M408 39.1v.7h.5zM408 39.1h.5v.7z"/>
<path d="M408 29.5v.7h.7zM408 29.5h.7v.7z"/>
<path d="M408 30.2v1.2h.7zM408 30.2h.7v1.2z"/>
<path d="M408 31.4v.7h.5zM408 31.4h.5v.7z"/>
<path d="M408.1 33.9v.7h.3zM408.1 33.9h.3v.7z"/>
<path d="M408 32.1l.1 .2h.4zM408 32.1h.5v.2z"/>
<path d="M408.1 32.3l.4 .1zM408.1 32.3l.4 .1z"/>
<path d="M408.1 32.4l.3 .1zM408.1 32.4l.3 .1z"/>
<path d="M408.1 32.5v.9h.3zM408.1 32.5h.3v.9z"/>
<path d="M408.1 33.9h.3zM408.1 33.9h.3z"/>
<path d="M408.1 34.6v.7h.3zM408.1 34.6h.3v.7z"/>
<path d="M408.1 35.3l.3 .5zM408.1 35.3h.3v.5z"/>
<path d="M408.4 32.4l.1 .1zM408.4 32.4l.1 .1z"/>
<path d="M408.6 31.4l.1 .5zM408.6 31.4l.1 .5z"/>
<path d="M410.7 37.6l1.1 .1zM410.7 37.6l1.1 .1z"/>
<path d="M410.7 37.7h1.4zM410.7 37.7h1.4z"/>
<path d="M410.7 37.7l1.4 .1zM410.7 37.7l1.4 .1z"/>
<path d="M410.7 37.8h1.5zM410.7 37.8h1.5z"/>
<path d="M410.7 37.8l1.7 .1zM410.7 37.8l1.7 .1z"/>
<path d="M410.7 38h1.9zM410.7 38h1.9z"/>
<path d="M410.7 38l1.9 .1zM410.7 38l1.9 .1z"/>
<path d="M410.7 38.1h.5zM410.7 38.1h.5z"/>
<path d="M410.7 38.1v.2h.5zM410.7 38.1h.5v.2z"/>
<path d="M410.7 38.3v.3h.5zM410.7 38.3h.5v.3z"/>
<path d="M410.7 38.6v.6h.5zM410.7 38.6h.5v.6z"/>
<path d="M410.7 39.2h.5zM410.7 39.2h.5z"/>
<path d="M410.7 39.2v.4h.5zM410.7 39.2h.5v.4z"/>
<path d="M410.7 39.6v.2h.5zM410.7 39.6h.5v.2z"/>
<path d="M410.7 39.8h.5zM410.7 39.8h.5z"/>
<path d="M410.7 39.8l1.8 .1zM410.7 39.8h1.9z"/>
<path d="M411.5 39.8h1.1zM411.6 39.8h1zM411.7 39.8h.9z"/>
<path d="M411.5 38.1h1.1zM411.5 38.1h1.1z"/>
<path d="M410.7 37.6h.9zM410.7 37.6h.9z"/>
<path d="M411.6 39.8h1zM411.5 39.8h1.1zM411.5 39.8h1.1z"/>
<path d="M410.7 37.6h1zM410.7 37.6h1z"/>
<path d="M411.7 39.8h.9zM411.8 39.8h.8zM411.9 39.7l.7 .1z"/>
<path d="M411.8 38.1h.8zM411.5 38.1h1.1zM411.5 38.1h1.1z"/>
<path d="M411.9 39.7h.7zM412 39.7h.7z"/>
<path d="M411.9 38.2h.8zM411.8 38.1l.9 .1zM411.8 38.1l.9 .1z"/>
<path d="M412 39.7h.7zM412.1 39.6h.6z"/>
<path d="M412.1 39.6h.6zM412.2 39.6h.6z"/>
<path d="M412.1 38.3h.7zM412.1 38.3h.7z"/>
<path d="M412.2 39.6h.6zM412.3 39.5h.5z"/>
<path d="M412.2 38.3l.6 .1zM412.2 38.3l.6 .1z"/>
<path d="M410.7 37.8h1.6zM410.7 37.8h1.6z"/>
<path d="M412.2 38.4h.6zM412.2 38.4h.6zM412.2 38.4h.6z"/>
<path d="M412.3 38.4l.5 .1zM412.3 38.4l.5 .1z"/>
<path d="M412.3 39.3h.5zM412.3 39.3h.6z"/>
<path d="M412.3 38.5h.6zM412.3 38.5h.6z"/>
<path d="M412.3 38.5l.6 .1zM412.3 38.5l.6 .1z"/>
<path d="M412.4 39v.1h.5zM412.4 39h.5v.1z"/>
<path d="M412.4 39.1l.5 .2zM412.4 39.1l.5 .2z"/>
<path d="M412.4 38.7v.2h.5zM412.4 38.7h.5v.2z"/>
<path d="M412.4 38.9h.5zM412.4 38.9h.5z"/>
<path d="M412.4 38.9l.5 .1zM412.4 38.9l.5 .1z"/>
<path d="M410.7 39.9h1.8zM410.7 39.9h1.8z"/>
<path d="M410.7 38h1.8zM410.7 38h1.8zM410.7 38h1.8zM410.7 38h1.8zM410.7 37.9l1.8 .1zM410.7 37.9l1.8 .1z"/>
<path d="M410.7 39.8h1.9zM410.7 39.8h1.9z"/>
<path d="M412.1 38.3h.7zM412.1 38.3h.7zM412 38.2l.8 .1zM412 38.2l.8 .1z"/>
<path d="M412.3 39.5h.5zM412.3 39.5h.5zM412.3 39.5h.5zM412.3 39.5h.5zM412.3 39.3l.5 .2zM412.3 39.3h.5z"/>
<path d="M412.4 38.7h.5zM412.4 38.7h.5zM412.3 38.6l.6 .1zM412.3 38.6l.6 .1z"/>
<path d="M412.3 39.3h.6zM412.3 39.3h.6zM412.3 39.3h.6zM412.4 39.3h.5z"/>
<path d="M413.1 37.7l.5 .1zM413.1 37.7l.5 .1z"/>
<path d="M413.3 37.8h.3zM413.3 37.8h.3z"/>
<path d="M413.3 37.8l.1 .5zM413.3 37.8l.1 .5z"/>
<path d="M413.7 37.7v.3h.2zM413.7 37.7l.2 .3z"/>
<path d="M413.7 38.1l.1 .2zM413.7 38.1l.1 .2z"/>
<path d="M413.8 38l.2 .1zM413.8 38l.2 .1z"/>
<path d="M413.8 38.1l.2 .2zM413.8 38.1h.3l-.1 .2z"/>
<path d="M414.2 37.7l-.2 .3h.3zM414.2 37.7l.1 .3z"/>
<path d="M414.2 38l.1 .3zM414.2 38l.1 .3z"/>
<path d="M381.6 40h1.3zM381.6 40h1.4z"/>
<path d="M381.6 40l1.3 .1zM381.6 40l1.3 .1z"/>
<path d="M381.6 40.1h1.2zM381.6 40.1h1.3z"/>
<path d="M381.7 40.1h1zM381.7 40.1h1.1z"/>
<path d="M381.9 40.2h.6zM381.9 40.2h.8z"/>
<path d="M381.9 40.2h.8zM381.9 40.2h.8zM381.8 40.1l.9 .1zM381.8 40.1h.9z"/>
<path d="M381.6 40h1.3zM381.6 40h1.3z"/>
<path d="M385 37.9v2.3h.3zM385 37.9h.3v2.3z"/>
<path d="M387.6 40h1.5zM387.6 40h1.5z"/>
<path d="M387.6 40l1.4 .1zM387.6 40h1.5z"/>
<path d="M387.7 40.1h1.2zM387.7 40.1h1.3z"/>
<path d="M387.7 40.1h1.1zM387.7 40.1h1.2z"/>
<path d="M387.9 40.1l.8 .1zM387.9 40.1h.9z"/>
<path d="M387.9 40.2h.7zM387.9 40.2h.8z"/>
<path d="M388 40.2h.5zM388 40.2h.6z"/>
<path d="M390.8 39.9l1.4 .1zM390.8 39.9h1.6z"/>
<path d="M390.8 40l1.3 .1zM390.8 40h1.4z"/>
<path d="M390.8 40.1h1.3zM390.8 40.1h1.3z"/>
<path d="M390.8 40.1h1.1zM390.8 40.1h1.2z"/>
<path d="M390.8 40.1l.8 .1zM390.8 40.1h1.1z"/>
<path d="M390.8 40.2h.7zM390.8 40.2h.8z"/>
<path d="M390.8 40.1h1.1zM390.8 40.1h1.1z"/>
<path d="M390.8 40.1h1.2zM390.8 40.1h1.3z"/>
<path d="M394.2 37.6v2.6h.4zM394.2 37.6h.4v2.6z"/>
<path d="M401.7 40h1.3zM401.7 40h1.4z"/>
<path d="M401.7 40.1h1.2zM401.7 40.1h1.3z"/>
<path d="M401.8 40.1l1 .1zM401.8 40.1h1.1z"/>
<path d="M402 40.2h.6zM402 40.2h.7z"/>
<path d="M402.3 40.2h.1zM402.1 40.2h.3zM402.1 40.2h.5z"/>
<path d="M402 40.2h.7zM402 40.2h.7zM401.9 40.2h.8zM401.9 40.2h.8z"/>
<path d="M401.9 40.2h.8zM401.9 40.2h.9z"/>
<path d="M401.7 40.1h1.3zM401.7 40.1h1.3zM401.7 40.1h1.3zM401.7 40.1h1.3zM401.7 40l1.3 .1zM401.7 40h1.3z"/>
<path d="M404.5 39.1v1.1h.5zM404.5 39.1h.5v1.1z"/>
<path d="M406.2 39.1v1.1h.5zM406.2 39.1h.5v1.1z"/>
<path d="M408 39.8v.4h1.6zM408 39.8h1.6v.4z"/>
<path d="M410.7 39.9l1.6 .1zM410.7 39.9h1.8z"/>
<path d="M410.7 40l1.5 .1zM410.7 40h1.6z"/>
<path d="M410.7 40.1h1.3zM410.7 40.1h1.4z"/>
<path d="M410.7 40.1l1 .1zM410.7 40.1h1.2z"/>
<path d="M410.7 40.2h.8zM410.7 40.2h1z"/>
<path d="M410.7 40.1h1.2zM410.7 40.1h1.3z"/>
<path d="M410.7 40.1h1.4zM410.7 40.1h1.4zM410.7 40.1h1.4zM410.7 40.1h1.5z"/>
</g>
<text font-size="6.6" x="419.1" y="202.7" transform="rotate(-90 419.1 202.7)">SIGNATURE/ DESIGNER SERIES</text>
<g font-size="4.6">
<text x="32.2" y="237.1">FT28-CUSTOM-BL CUT LIST</text>
<text x="194.7" y="237.1">FT28-CUSTOM-BL CUT LIST</text>
</g>
<g font-size="4.4">
<text x="375" y="48.4">1500 CHERRY STREET</text>
<text x="375" y="53.8">LOUISVILLE, CO 80027</text>
<text x="375" y="61.5">Ph: 888.900.3933</text>
<text x="375.2" y="66.8">WWW.STUDIOSHED.COM</text>
<text x="389.8" y="259.6">BLOCK</text>
<text x="376.8" y="265.5">BT28-CUSTOM-BL</text>
<text x="385.1" y="272">PAGE 2 OF 2</text>
</g>
<g font-size="4.1">
<text x="123" y="112.4">F3</text>
<text x="164.1" y="110.7">F6</text>
<text x="202.7" y="110.7">F6</text>
<text x="249.1" y="112.4">F7</text>
<text x="164.1" y="119.5">F5</text>
<text x="202.7" y="119.5">F5</text>
<text x="123.1" y="130">F4</text>
<text x="249.1" y="130">F8</text>
<text x="123.1" y="155.7">F4</text>
<text x="249.1" y="155.6">F8</text>
<text x="123.1" y="181.3">F4</text>
<text x="249.1" y="181.3">F8</text>
<text x="123" y="200.6">F3</text>
<text x="249.1" y="200.6">F7</text>
</g>
<g font-size="3.3">
<text x="92.4" y="110.4">11 &quot;</text>
<text x="96" y="108.8">3</text>
<text x="96.1" y="112">4</text>
<text x="90.6" y="129.7">1'-11 &quot;</text>
<text x="97.8" y="128.2">3</text>
<text x="97.9" y="131.3">4</text>
<text x="152.1" y="126.2">4&quot;</text>
<text x="165.3" y="129.5">3'</text>
<text x="203.9" y="129.5">3'</text>
<text x="301.8" y="148.1">BLOCK SIDING SPACED</text>
<text x="90.6" y="155.4">1'-11 &quot;</text>
<text x="97.8" y="153.8">3</text>
<text x="301.6" y="152.1">1/2&quot; APART</text>
<text x="97.9" y="157">4</text>
<text x="178" y="165">72&quot; DOOR</text>
<text x="97.8" y="179.5">3</text>
<text x="90.6" y="181.1">1'-11 &quot;</text>
<text x="97.9" y="182.6">4</text>
<text x="92.4" y="200.4">11 &quot;</text>
<text x="96" y="198.8">3</text>
<text x="96.1" y="201.9">4</text>
<text x="302.1" y="202.4">ALIGN BOTTOM OF</text>
<text x="301.9" y="206.4">SIDING WITH BOTTOM</text>
<text x="375.2" y="208.6">JOB # :</text>
<text x="121.3" y="212.9">3'-4 &quot;</text>
<text x="126.7" y="214.5">2</text>
<text x="126.8" y="211.3">1</text>
<text x="247.4" y="212.9">4'-2 &quot;</text>
<text x="252.8" y="211.3">3</text>
<text x="252.8" y="214.5">4</text>
<text x="287.8" y="212.9">3&quot;</text>
<text x="301.9" y="210.4">OF SHEATHING, TYP</text>
<text x="375" y="221.3">PROJECT NAME:</text>
<text x="375" y="234">FOUNDATION:</text>
<text x="34.3" y="242.5">ITEM #</text>
<text x="48.5" y="242.5">MATERIAL</text>
<text x="70.4" y="242.5">SIZE</text>
<text x="92" y="242.5">LENGTH</text>
<text x="117.2" y="242.5">QTY</text>
<text x="153.5" y="242.5">NOTES</text>
<text x="196.7" y="242.5">ITEM #</text>
<text x="211" y="242.5">MATERIAL</text>
<text x="232.8" y="242.5">SIZE</text>
<text x="254.5" y="242.5">LENGTH</text>
<text x="279.7" y="242.5">QTY</text>
<text x="316" y="242.5">NOTES</text>
<text x="375" y="246.7">FRAMING :</text>
</g>
<g font-size="2.9">
<text x="170.6" y="34.9">NOTE:</text>
<text x="170.6" y="41.9">ROOF DRAWINGS FOR ACTUAL</text>
<text x="170.7" y="38.4">STANDARD ROOF SHOWN. SEE</text>
<text x="170.6" y="45.4">DESIGN.</text>
</g>
</svg>
